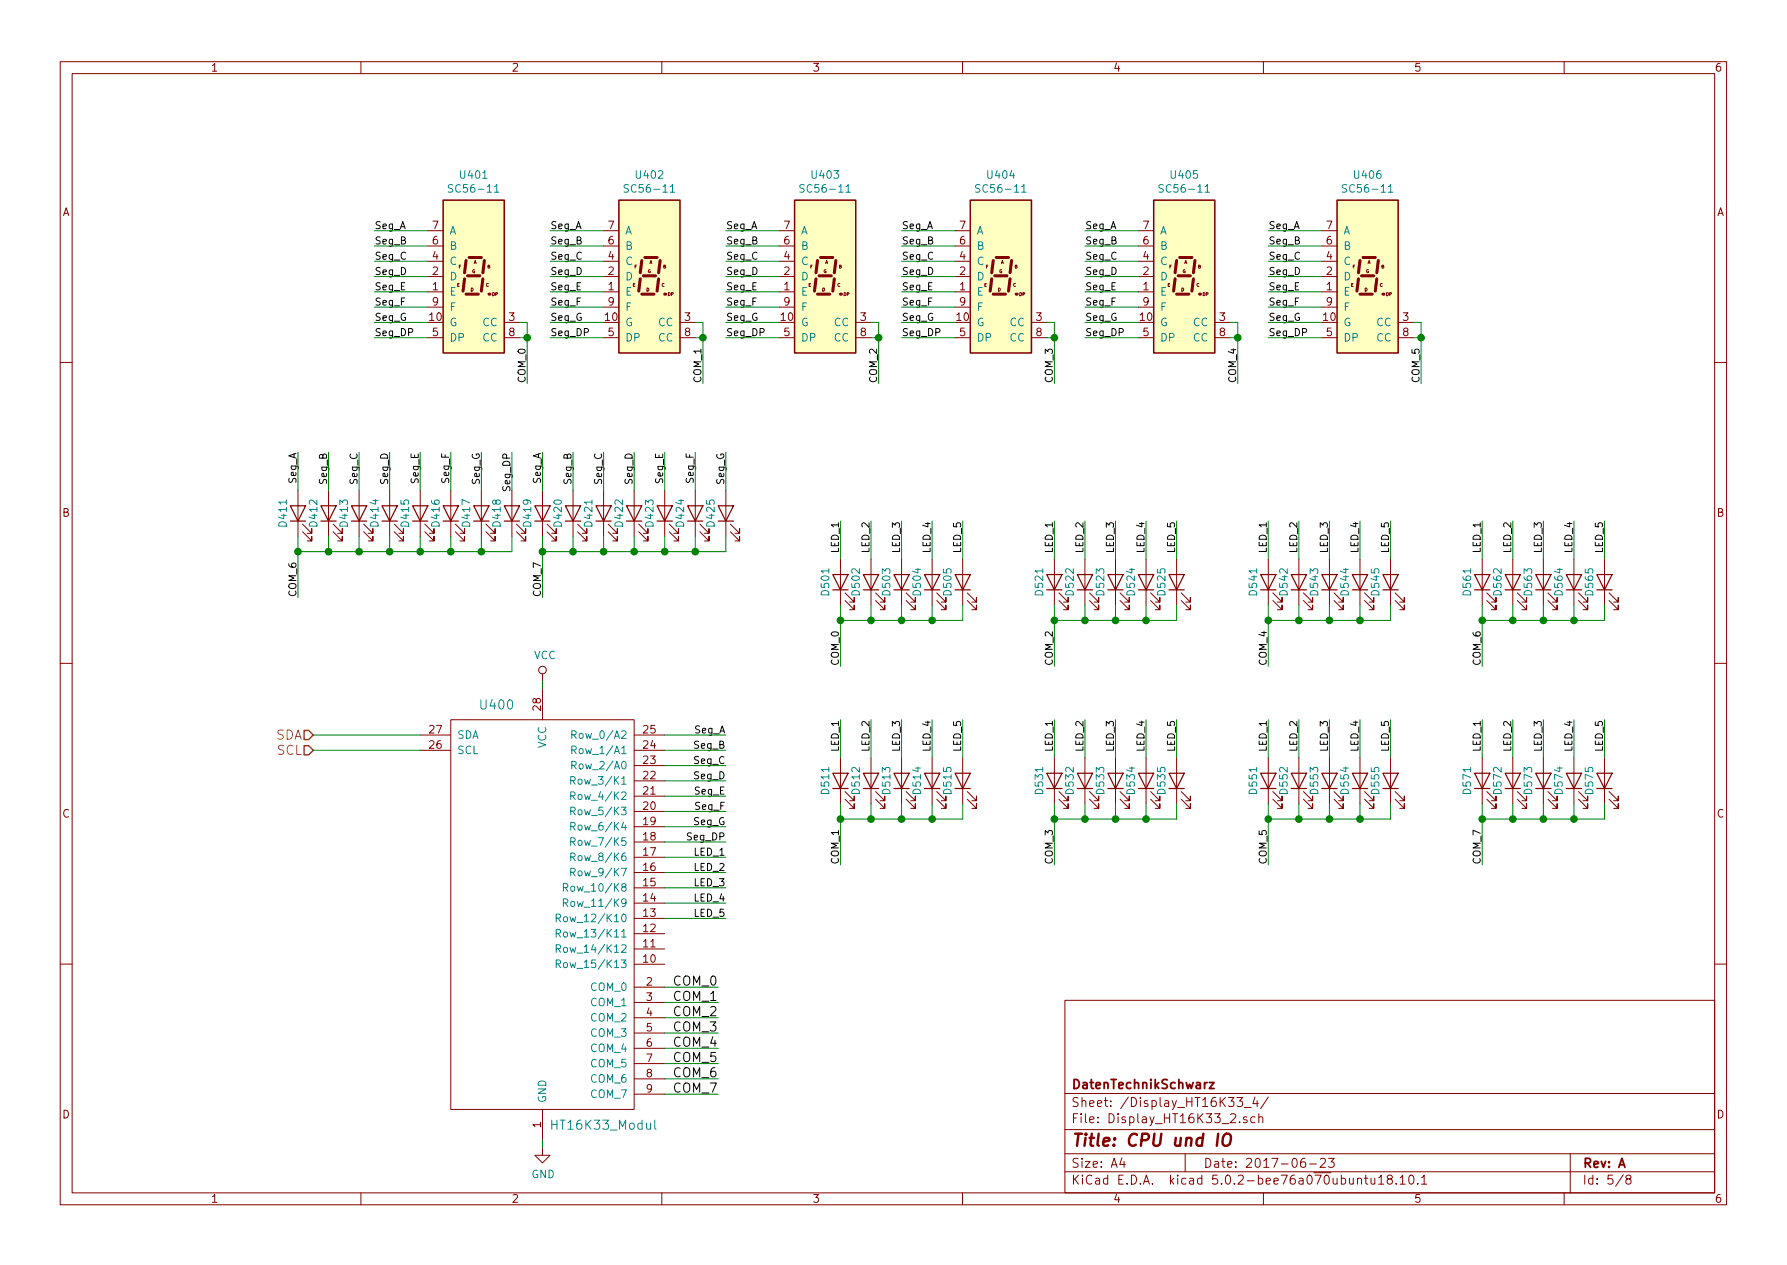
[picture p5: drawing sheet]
<svg xmlns="http://www.w3.org/2000/svg" width="297mm" height="210mm" viewBox="0 0 297 210" stroke-linecap="round" stroke-linejoin="round" font-family="sans-serif">
<g fill="none" stroke="#840000" stroke-width=".17">
<path d="M10 10.3h277v189.9h-277zM12 12.2h273v186.1h-273zM60 10.3v1.9M110 10.3v1.9M160 10.3v1.9M210 10.3v1.9M260 10.3v1.9M10 60.2h2M285 60.2h2M10 110.3h2M285 110.3h2M10 160.2h2"/>
<path d="M177 166.3h108v32h-108zM285 160.2h2M60 198.3v1.9M110 198.3v1.9M160 198.3v1.9M177 194.8h108M177 191.8h108M177 187.8h108M177 181.8h108M186.5 192.5l-.4 1h1M186.8 193v1M197 191.8v3"/>
<path d="M205.6 182.4h1l-.6 .6a.39 .39 0 0 1 .6 .3v.3l-.2 .2-.6 .1-.2-.1M206 186.5v.1M206.8 184.1h1.2M207.3 185.7a.37 .37 0 0 0-.6 .1l.1 .2 .5 .2v.1l-.2 .3-.4-.1M208.6 185.7l-.4-.1-.3 .3 .1 .6 .2 .1 .4-.1M208.6 182.3l-.3 1.1h.9M209 182.9v1M209.2 185.7h.1a.37 .37 0 0 1 .6 .1v.8M209.2 185.1v1.5M210 198.3v1.9M210.8 182.3l-1.3 2M216.9 192.5a.62 .62 0 0 0-.7 .7v.5a.48 .48 0 0 0 .8 .2 .61 .61 0 0 0-.1-.7l-.4-.1-.3 .3"/>
<path d="M217.7 193.5h1.1M219.5 192.7l.2-.2h.3l.3 .2v.3v.2l-.9 .8h.9M220.8 192.5h1l-.5 .6a.39 .39 0 0 1 .5 .3v.3l-.2 .2-.5 .1-.3-.1M226.8 195.8h.6M227 195.3v1.3l.4 .2M227.9 195.8v.9l.4 .1 .2-.1M228.5 195.8v1M229.2 195.8l.4-.5v1.5M229.2 196.8h.8M230.9 196l-.2-.2-.1-.2a.47 .47 0 0 1 .6-.3l.2 .3v.2l-.7 .2a.48 .48 0 0 0 0 .7l.2 .1 .5-.1a.48 .48 0 0 0-.2-.7M232.1 196.7v.1M232.7 195.8l.4-.5v1.5"/>
<path d="M232.7 196.8h.9M234.3 195.5l.3-.2a.91 .91 0 0 1 0 1.5l-.3-.1-.1-.4zM235.7 196.7v.1M236.3 195.8l.4-.5v1.5M236.3 196.8h.9M260 198.3v1.9M261 191.8v6.5M269.8 195.2l-1.2 2M270.6 196l-.3-.2v-.2a.47 .47 0 0 1 .5-.3l.3 .3-.1 .2-.6 .2a.48 .48 0 0 0-.1 .7l.3 .1 .4-.1a.48 .48 0 0 0-.2-.7"/>
</g>
<path d="M202.5 188.4l-.2 2M203.4 188.7a.66 .66 0 0 1 1.2 0 1.67 1.67 0 0 1-.4 1.6l-.2 .1-.6-.1a1.49 1.49 0 0 1 0-1.6z" fill="none" stroke="#840000" stroke-width=".41"/>
<path d="M201 179.9h.8l-.8 1h.8" fill="none" stroke="#840000" stroke-width=".3"/>
<path d="M102.9 33.3h10.1v25.4h-10.1z" fill="#ffffc2" stroke="#ffffc2" stroke-width=".17"/>
<path d="M102.9 33.3h10.1v25.4h-10.1z" fill="none" stroke="#840000" stroke-width=".25"/>
<path d="M106.4 46.3l-.2 2.1M106.7 48.9h2M106.7 43.3l-.3 2M106.9 45.8h2.1M107.2 42.8h2M109.5 46.3l-.3 2.1M109.7 43.3l-.2 2" fill="none" stroke="#840000" stroke-width=".51"/>
<circle cx="110.5" cy="48.9" r=".25" fill="#840000"/>
<path d="M100.3 38.3h2.6M100.3 48.5h2.6M100.3 46h2.6M100.3 43.4h2.6M100.3 56.1h2.6M100.3 40.9h2.6M100.3 51h2.6M113 53.6h2.6M113 56.1h2.6" fill="none" stroke="#840000" stroke-width=".17"/>
<path d="M104.5 30.8a.52 .52 0 0 0-.7 0v.4l.5 .2 .2 .3-.3 .2h-.5M111.4 31l.4-.3v1.2M111.4 31.9h.7" fill="none" stroke="#008484" stroke-width=".17"/>
<path d="M132.1 33.3h10.1v25.4h-10.1z" fill="#ffffc2" stroke="#ffffc2" stroke-width=".17"/>
<path d="M132.1 33.3h10.1v25.4h-10.1z" fill="none" stroke="#840000" stroke-width=".25"/>
<path d="M135.6 46.3l-.2 2.1M135.9 48.9h2M135.9 43.3l-.3 2M136.1 45.8h2.1M136.4 42.8h2M138.7 46.3l-.3 2.1M138.9 43.3l-.2 2" fill="none" stroke="#840000" stroke-width=".51"/>
<circle cx="139.7" cy="48.9" r=".25" fill="#840000"/>
<path d="M129.5 38.3h2.6M129.5 48.5h2.6M129.5 46h2.6M129.5 43.4h2.6M129.5 56.1h2.6M129.5 40.9h2.6M129.5 51h2.6M142.2 53.6h2.6M142.2 56.1h2.6" fill="none" stroke="#840000" stroke-width=".17"/>
<path d="M133.7 30.8a.52 .52 0 0 0-.7 0v.4l.6 .2 .1 .3-.3 .2h-.5M140.6 31l.4-.3v1.2M140.6 31.9h.8" fill="none" stroke="#008484" stroke-width=".17"/>
<g fill="none" stroke="#008400" stroke-width=".17">
<path d="M91.4 38.3h8.9M120.6 38.3h8.9M91.4 40.9h8.9M91.4 43.4h8.9M91.4 46h8.9M91.4 48.5h8.9M91.4 51h8.9M91.4 53.6h8.9M91.4 56.1h8.9M115.6 53.6h1.2v10.1M115.6 56.1h1.2M120.6 40.9h8.9"/>
<path d="M120.6 43.4h8.9M120.6 46h8.9M120.6 48.5h8.9M120.6 51h8.9M120.6 53.6h8.9M120.6 56.1h8.9M144.8 53.6h1.2v10.1M144.8 56.1h1.2"/>
</g>
<g fill="#008400" stroke="#008400" stroke-width=".25">
<circle cx="146.1" cy="56.1" r=".51"/>
<circle cx="116.8" cy="56.1" r=".51"/>
</g>
<path d="M161.3 33.3h10.1v25.4h-10.1z" fill="#ffffc2" stroke="#ffffc2" stroke-width=".17"/>
<path d="M161.3 33.3h10.1v25.4h-10.1z" fill="none" stroke="#840000" stroke-width=".25"/>
<path d="M164.8 46.3l-.2 2.1M165.1 48.9h2M165.1 43.3l-.3 2M165.4 45.8h2M165.6 42.8h2M167.9 46.3l-.3 2.1M168.1 43.3l-.2 2" fill="none" stroke="#840000" stroke-width=".51"/>
<circle cx="168.9" cy="48.9" r=".25" fill="#840000"/>
<g fill="none" stroke="#840000" stroke-width=".17">
<path d="M158.7 38.3h2.6M158.7 48.5h2.6M158.7 46h2.6M158.7 43.4h2.6M158.7 56.1h2.6M158.7 40.9h2.6M158.7 51h2.6M171.4 53.6h2.6M171.4 56.1h2.6M74.9 119.6h30.5v64.8h-30.5zM90.2 114.5v5.1M69.8 124.7h5.1"/>
<path d="M69.8 122.2h5.1M105.4 139.9h5.1M105.4 137.4h5.1M105.4 134.9h5.1M105.4 132.3h5.1M105.4 129.8h5.1M105.4 127.2h5.1M105.4 124.7h5.1M105.4 122.2h5.1M105.4 157.7h5.1M105.4 155.2h5.1M105.4 152.6h5.1"/>
<path d="M105.4 150.1h5.1M105.4 147.6h5.1M105.4 145h5.1M105.4 142.5h5.1M105.4 160.3h5.1M105.4 164.1h5.1M105.4 166.6h5.1M105.4 169.2h5.1M105.4 171.7h5.1M105.4 174.2h5.1M105.4 176.8h5.1M105.4 179.3h5.1"/>
<path d="M90.2 184.4v5.1M105.4 181.9h5.1"/>
</g>
<g fill="none" stroke="#008484" stroke-width=".17">
<path d="M162.9 30.8a.52 .52 0 0 0-.7 0v.4l.6 .2 .1 .3-.3 .2h-.4M169.8 31l.4-.3v1.2M169.8 31.9h.8M94.9 139.9l.6-.1 .1-.1-.1-.3-.1-.2h-.5v1.3M94.9 137.4l.6-.1 .1-.2-.1-.3-.1-.1h-.5v1.3M94.9 134.8h.6l.1-.2-.1-.3-.1-.1h-.5v1.2M94.9 132.3l.6-.1 .1-.2-.1-.3-.1-.1h-.5v1.3M94.9 129.7h.6l.1-.2-.1-.3-.1-.1h-.5v1.2M95 127.2l.7-.1 .1-.1-.1-.3-.2-.2h-.5v1.3M95 124.7l.7-.1 .1-.2-.1-.3-.2-.1h-.5v1.3M95 122.1h.7l.1-.2-.1-.3-.2-.1h-.5v1.2M95.2 139.9l.4 .6"/>
<path d="M95.2 137.4l.4 .6M95.2 134.8l.4 .6M95.2 132.3l.4 .6M95.2 129.7l.4 .6M95.4 127.2l.4 .6M95.4 124.7l.4 .6M95.4 122.1l.4 .6M92.5 157.7l.6-.1v-.5l-.2-.1h-.4v1.3M92.5 155.1h.6v-.5l-.2-.1h-.4v1.2M92.5 152.6l.6-.1v-.4l-.2-.2h-.4v1.3M92.8 157.7l.4 .6M92.8 155.1l.4 .6"/>
<path d="M92.8 152.6l.4 .6M93.6 150.1l.7-.1v-.5l-.1-.1h-.6v1.3M93.6 147.5l.7-.1v-.4l-.1-.1h-.6v1.2M94 150.1l.4 .6M94 147.5l.4 .6M94.9 145l.6-.1 .1-.2-.1-.3-.1-.1h-.5v1.3M94.9 142.4h.6l.1-.2-.1-.3-.1-.1h-.5v1.2M95.2 145l.4 .6M95.2 142.4l.4 .6M92.5 160.2h.6v-.5l-.2-.1h-.4v1.2M92.8 160.2l.4 .6M108.8 186.2v1.3l.3 .2"/>
</g>
<path d="M149.9 38.3h8.8M149.9 40.9h8.8M149.9 43.4h8.8M149.9 46h8.8M149.9 48.5h8.8M149.9 51h8.8M149.9 53.6h8.8M149.9 56.1h8.8M174 53.6h1.3v10.1M174 56.1h1.3M110.5 164.1h8.9" fill="none" stroke="#008400" stroke-width=".17"/>
<circle cx="175.3" cy="56.1" r=".51" fill="#008400" stroke="#008400" stroke-width=".25"/>
<path d="M73.7 33.3h10.1v25.4h-10.1z" fill="#ffffc2" stroke="#ffffc2" stroke-width=".17"/>
<path d="M73.7 33.3h10.1v25.4h-10.1z" fill="none" stroke="#840000" stroke-width=".25"/>
<path d="M77.2 46.3l-.2 2.1M77.5 48.9h2M77.5 43.3l-.3 2M77.7 45.8h2.1M78 42.8h2M80.3 46.3l-.3 2.1M80.5 43.3l-.2 2" fill="none" stroke="#840000" stroke-width=".51"/>
<circle cx="81.3" cy="48.9" r=".25" fill="#840000"/>
<path d="M71.1 38.3h2.6M71.1 48.5h2.6M71.1 46h2.6M71.1 43.4h2.6M71.1 56.1h2.6M71.1 40.9h2.6M71.1 51h2.6M83.8 53.6h2.6M83.8 56.1h2.6" fill="none" stroke="#840000" stroke-width=".17"/>
<path d="M75.3 30.8a.52 .52 0 0 0-.7 0v.4l.5 .2 .2 .3-.3 .2h-.5M82.2 31l.4-.3v1.2M82.2 31.9h.7" fill="none" stroke="#008484" stroke-width=".17"/>
<g fill="none" stroke="#008400" stroke-width=".17">
<path d="M62.2 38.3h8.9M62.2 40.9h8.9M62.2 43.4h8.9M62.2 46h8.9M62.2 48.5h8.9M62.2 51h8.9M62.2 53.6h8.9M62.2 56.1h8.9M86.4 53.6h1.2v2.5h-1.2M110.5 122.2h10.1M110.5 124.7h10.1M110.5 127.2h10.1"/>
<path d="M110.5 129.8h10.1M110.5 132.3h10.1M110.5 134.9h10.1M110.5 137.4h10.1M110.5 139.9h10.1M110.5 166.6h8.9M110.5 169.2h8.9M110.5 171.7h8.9"/>
</g>
<path d="M191.8 33.3h10.1v25.4h-10.1z" fill="#ffffc2" stroke="#ffffc2" stroke-width=".17"/>
<path d="M191.8 33.3h10.1v25.4h-10.1z" fill="none" stroke="#840000" stroke-width=".25"/>
<path d="M195.3 46.3l-.2 2.1M195.6 48.9h2M195.6 43.3l-.3 2M195.8 45.8h2.1M196.1 42.8h2M198.4 46.3l-.3 2.1M198.6 43.3l-.2 2" fill="none" stroke="#840000" stroke-width=".51"/>
<circle cx="199.4" cy="48.9" r=".25" fill="#840000"/>
<g fill="none" stroke="#840000" stroke-width=".17">
<path d="M189.2 38.3h2.6M189.2 48.5h2.6M189.2 46h2.6M189.2 43.4h2.6M189.2 56.1h2.6M189.2 40.9h2.6M189.2 51h2.6M201.9 53.6h2.6M201.9 56.1h2.6M49.5 81.5v7.6M50.3 88.4l1.5 1.5v-.8v.8h-.7M50.3 87.1l1.5 1.5v-.7v.7h-.7"/>
<path d="M54.6 81.5v7.6M55.4 88.4l1.5 1.5v-.8v.8h-.8M55.4 87.1l1.5 1.5v-.7v.7h-.8M59.7 81.5v7.6M60.5 88.4l1.5 1.5v-.8v.8h-.8M60.5 87.1l1.5 1.5v-.7v.7h-.8M64.8 81.5v7.6M65.5 88.4l1.6 1.5v-.8v.8h-.8M65.5 87.1l1.6 1.5v-.7v.7h-.8M69.8 81.5v7.6M70.6 88.4l1.5 1.5v-.8v.8h-.7M70.6 87.1l1.5 1.5v-.7v.7h-.7"/>
<path d="M74.9 81.5v7.6M75.7 88.4l1.5 1.5v-.8v.8h-.7M75.7 87.1l1.5 1.5v-.7v.7h-.7M80 81.5v7.6M80.8 88.4l1.5 1.5v-.8v.8h-.8M80.8 87.1l1.5 1.5v-.7v.7h-.8M85.1 81.5v7.6M85.9 88.4l1.5 1.5v-.8v.8h-.8M85.9 87.1l1.5 1.5v-.7v.7h-.8M90.2 81.5v7.6M90.9 88.4l1.6 1.5v-.8v.8h-.8M90.9 87.1l1.6 1.5v-.7v.7h-.8"/>
<path d="M95.2 81.5v7.6M96 88.4l1.5 1.5v-.8v.8h-.7M96 87.1l1.5 1.5v-.7v.7h-.7M100.3 81.5v7.6M101.1 88.4l1.5 1.5v-.8v.8h-.7M101.1 87.1l1.5 1.5v-.7v.7h-.7M105.4 81.5v7.6M106.2 88.4l1.5 1.5v-.8v.8h-.8M106.2 87.1l1.5 1.5v-.7v.7h-.8M110.5 81.5v7.6M111.3 88.4l1.5 1.5v-.8v.8h-.8M111.3 87.1l1.5 1.5v-.7v.7h-.8"/>
<path d="M115.6 81.5v7.6M116.3 88.4l1.6 1.5v-.8v.8h-.8M116.3 87.1l1.6 1.5v-.7v.7h-.8M120.6 81.5v7.6M121.4 88.4l1.5 1.5v-.8v.8h-.7M121.4 87.1l1.5 1.5v-.7v.7h-.7M90.2 112v1.3M90.2 190.7v1.3h1.2l-1.2 1.3-1.3-1.3h1.3"/>
<circle cx="90.2" cy="111.4" r=".63"/>
</g>
<path d="M193.4 30.8a.52 .52 0 0 0-.7 0v.4l.5 .2 .2 .3-.3 .2h-.5M200.3 31l.4-.3v1.2M200.3 31.9h.7" fill="none" stroke="#008484" stroke-width=".17"/>
<g fill="none" stroke="#008400" stroke-width=".17">
<path d="M180.3 38.3h8.9M87.6 56.1v7.6M180.3 40.9h8.9M180.3 43.4h8.9M180.3 46h8.9M180.3 48.5h8.9M180.3 51h8.9M180.3 53.6h8.9M180.3 56.1h8.9M204.5 53.6h1.2v10.1M204.5 56.1h1.2M49.5 75.2v6.3"/>
<path d="M54.6 75.2v6.3M59.7 75.2v6.3M64.8 75.2v6.3M69.8 75.2v6.3M74.9 75.2v6.3M80 75.2v6.3M85.1 75.2v6.3M90.2 75.2v6.3M95.2 75.2v6.3M100.3 75.2v6.3M105.4 75.2v6.3M110.5 75.2v6.3"/>
<path d="M115.6 75.2v6.3M120.6 75.2v6.3M49.5 89.1v10.2M54.6 89.1v2.6M59.7 89.1v2.6M64.8 89.1v2.6M69.8 89.1v2.6M74.9 89.1v2.6M80 89.1v2.6M85.1 89.1v2.6h-35.6M90.2 89.1v10.2M95.2 89.1v2.6"/>
<path d="M100.3 89.1v2.6M105.4 89.1v2.6M110.5 89.1v2.6M115.6 89.1v2.6M120.6 89.1v2.6h-30.4M90.2 113.3v1.2M52.1 122.2h17.7M52.1 124.7h17.7M110.5 174.2h8.9M110.5 176.8h8.9M110.5 179.3h8.9M90.2 189.5v1.2"/>
</g>
<g fill="#008400" stroke="#008400" stroke-width=".25">
<circle cx="205.7" cy="56.1" r=".51"/>
<circle cx="87.6" cy="56.1" r=".51"/>
<circle cx="49.5" cy="91.7" r=".51"/>
<circle cx="54.6" cy="91.7" r=".51"/>
<circle cx="59.7" cy="91.7" r=".51"/>
<circle cx="64.8" cy="91.7" r=".51"/>
<circle cx="69.9" cy="91.7" r=".51"/>
<circle cx="74.9" cy="91.7" r=".51"/>
<circle cx="80" cy="91.7" r=".51"/>
<circle cx="90.2" cy="91.7" r=".51"/>
<circle cx="95.3" cy="91.7" r=".51"/>
<circle cx="100.3" cy="91.7" r=".51"/>
<circle cx="105.4" cy="91.7" r=".51"/>
<circle cx="110.5" cy="91.7" r=".51"/>
<circle cx="115.6" cy="91.7" r=".51"/>
</g>
<path d="M50.5 121.4h.8l.8 .8-.8 .7h-.8zM50.5 123.9h.8l.8 .8-.8 .8h-.8z" fill="none" stroke="#848400" stroke-width=".25"/>
<g fill="none" stroke="#840000" stroke-width=".2">
<path d="M48.3 84.1h2.5l-1.3 2.5zM48.3 86.6h2.5M53.3 84.1h2.6l-1.3 2.5zM53.3 86.6h2.6M58.4 84.1h2.6l-1.3 2.5zM58.4 86.6h2.6M63.5 84.1h2.5l-1.2 2.5zM63.5 86.6h2.5M68.6 84.1h2.5l-1.3 2.5zM68.6 86.6h2.5M73.7 84.1h2.5l-1.3 2.5zM73.7 86.6h2.5"/>
<path d="M78.7 84.1h2.6l-1.3 2.5zM78.7 86.6h2.6M83.8 84.1h2.6l-1.3 2.5zM83.8 86.6h2.6M88.9 84.1h2.5l-1.2 2.5zM88.9 86.6h2.5M94 84.1h2.5l-1.3 2.5zM94 86.6h2.5M99.1 84.1h2.5l-1.3 2.5zM99.1 86.6h2.5M104.1 84.1h2.6l-1.3 2.5zM104.1 86.6h2.6"/>
<path d="M109.2 84.1h2.6l-1.3 2.5zM109.2 86.6h2.6M114.3 84.1h2.5l-1.2 2.5zM114.3 86.6h2.5M119.4 84.1h2.5l-1.3 2.5zM119.4 86.6h2.5"/>
</g>
<path d="M222.2 33.3h10.2v25.4h-10.2z" fill="#ffffc2" stroke="#ffffc2" stroke-width=".17"/>
<path d="M222.2 33.3h10.2v25.4h-10.2z" fill="none" stroke="#840000" stroke-width=".25"/>
<path d="M225.8 46.3l-.2 2.1M226.1 48.9h2M226.1 43.3l-.3 2M226.3 45.8h2M226.6 42.8h2M228.9 46.3l-.3 2.1M229.1 43.3l-.2 2" fill="none" stroke="#840000" stroke-width=".51"/>
<circle cx="229.9" cy="48.9" r=".25" fill="#840000"/>
<g fill="none" stroke="#840000" stroke-width=".17">
<path d="M219.7 38.3h2.5M219.7 48.5h2.5M219.7 46h2.5M219.7 43.4h2.5M219.7 56.1h2.5M219.7 40.9h2.5M219.7 51h2.5M232.4 53.6h2.5M232.4 56.1h2.5M139.7 93v7.6M140.5 99.8l1.5 1.5v-.7v.7h-.8M140.5 98.5l1.5 1.6v-.8v.8h-.8"/>
<path d="M144.8 93v7.6M145.5 99.8l1.6 1.5v-.7v.7h-.8M145.5 98.5l1.6 1.6v-.8v.8h-.8M149.9 93v7.6M150.6 99.8l1.5 1.5v-.7v.7h-.7M150.6 98.5l1.5 1.6v-.8v.8h-.7M154.9 93v7.6M155.7 99.8l1.5 1.5v-.7v.7h-.7M155.7 98.5l1.5 1.6v-.8v.8h-.7M160 93v7.6M160.8 99.8l1.5 1.5v-.7v.7h-.8M160.8 98.5l1.5 1.6v-.8v.8h-.8"/>
<path d="M175.3 93v7.6M176 99.8l1.5 1.5v-.7v.7h-.7M176 98.5l1.5 1.6v-.8v.8h-.7M180.3 93v7.6M181.1 99.8l1.5 1.5v-.7v.7h-.7M181.1 98.5l1.5 1.6v-.8v.8h-.7M185.4 93v7.6M186.2 99.8l1.5 1.5v-.7v.7h-.8M186.2 98.5l1.5 1.6v-.8v.8h-.8M190.5 93v7.6M191.3 99.8l1.5 1.5v-.7v.7h-.8M191.3 98.5l1.5 1.6v-.8v.8h-.8"/>
<path d="M195.6 93v7.6M196.3 99.8l1.6 1.5v-.7v.7h-.8M196.3 98.5l1.6 1.6v-.8v.8h-.8M210.8 93v7.6M211.6 99.8l1.5 1.5v-.7v.7h-.8M211.6 98.5l1.5 1.6v-.8v.8h-.8M215.9 93v7.6M216.7 99.8l1.5 1.5v-.7v.7h-.8M216.7 98.5l1.5 1.6v-.8v.8h-.8M221 93v7.6M221.7 99.8l1.6 1.5v-.7v.7h-.8M221.7 98.5l1.6 1.6v-.8v.8h-.8"/>
<path d="M226.1 93v7.6M226.8 99.8l1.5 1.5v-.7v.7h-.7M226.8 98.5l1.5 1.6v-.8v.8h-.7M231.1 93v7.6M231.9 99.8l1.5 1.5v-.7v.7h-.7M231.9 98.5l1.5 1.6v-.8v.8h-.7M246.4 93v7.6M247.1 99.8l1.6 1.5v-.7v.7h-.8M247.1 98.5l1.6 1.6v-.8v.8h-.8M251.5 93v7.6M252.2 99.8l1.5 1.5v-.7v.7h-.7M252.2 98.5l1.5 1.6v-.8v.8h-.7"/>
<path d="M256.5 93v7.6M257.3 99.8l1.5 1.5v-.7v.7h-.7M257.3 98.5l1.5 1.6v-.8v.8h-.7M261.6 93v7.6M262.4 99.8l1.5 1.5v-.7v.7h-.8M262.4 98.5l1.5 1.6v-.8v.8h-.8M266.7 93v7.6M267.5 99.8l1.5 1.5v-.7v.7h-.8M267.5 98.5l1.5 1.6v-.8v.8h-.8M139.7 126v7.6M140.5 132.8l1.5 1.6v-.8v.8h-.8M140.5 131.6l1.5 1.5v-.8v.8h-.8"/>
<path d="M144.8 126v7.6M145.5 132.8l1.6 1.6v-.8v.8h-.8M145.5 131.6l1.6 1.5v-.8v.8h-.8M149.9 126v7.6M150.6 132.8l1.5 1.6v-.8v.8h-.7M150.6 131.6l1.5 1.5v-.8v.8h-.7M154.9 126v7.6M155.7 132.8l1.5 1.6v-.8v.8h-.7M155.7 131.6l1.5 1.5v-.8v.8h-.7M160 126v7.6M160.8 132.8l1.5 1.6v-.8v.8h-.8M160.8 131.6l1.5 1.5v-.8v.8h-.8"/>
<path d="M175.3 126v7.6M176 132.8l1.5 1.6v-.8v.8h-.7M176 131.6l1.5 1.5v-.8v.8h-.7M180.3 126v7.6M181.1 132.8l1.5 1.6v-.8v.8h-.7M181.1 131.6l1.5 1.5v-.8v.8h-.7M185.4 126v7.6M186.2 132.8l1.5 1.6v-.8v.8h-.8M186.2 131.6l1.5 1.5v-.8v.8h-.8M190.5 126v7.6M191.3 132.8l1.5 1.6v-.8v.8h-.8M191.3 131.6l1.5 1.5v-.8v.8h-.8"/>
<path d="M195.6 126v7.6M196.3 132.8l1.6 1.6v-.8v.8h-.8M196.3 131.6l1.6 1.5v-.8v.8h-.8M210.8 126v7.6M211.6 132.8l1.5 1.6v-.8v.8h-.8M211.6 131.6l1.5 1.5v-.8v.8h-.8M215.9 126v7.6M216.7 132.8l1.5 1.6v-.8v.8h-.8M216.7 131.6l1.5 1.5v-.8v.8h-.8M221 126v7.6M221.7 132.8l1.6 1.6v-.8v.8h-.8M221.7 131.6l1.6 1.5v-.8v.8h-.8"/>
<path d="M226.1 126v7.6M226.8 132.8l1.5 1.6v-.8v.8h-.7M226.8 131.6l1.5 1.5v-.8v.8h-.7M231.1 126v7.6M231.9 132.8l1.5 1.6v-.8v.8h-.7M231.9 131.6l1.5 1.5v-.8v.8h-.7M246.4 126v7.6M247.1 132.8l1.6 1.6v-.8v.8h-.8M247.1 131.6l1.6 1.5v-.8v.8h-.8M251.5 126v7.6M252.2 132.8l1.5 1.6v-.8v.8h-.7M252.2 131.6l1.5 1.5v-.8v.8h-.7"/>
<path d="M256.5 126v7.6M257.3 132.8l1.5 1.6v-.8v.8h-.7M257.3 131.6l1.5 1.5v-.8v.8h-.7M261.6 126v7.6M262.4 132.8l1.5 1.6v-.8v.8h-.8M262.4 131.6l1.5 1.5v-.8v.8h-.8M266.7 126v7.6M267.5 132.8l1.5 1.6v-.8v.8h-.8M267.5 131.6l1.5 1.5v-.8v.8h-.8"/>
</g>
<path d="M223.9 30.8a.52 .52 0 0 0-.7 0v.4l.5 .2 .2 .3-.3 .2h-.5M230.8 31l.4-.3v1.2M230.8 31.9h.7" fill="none" stroke="#008484" stroke-width=".17"/>
<g fill="none" stroke="#008400" stroke-width=".17">
<path d="M210.8 38.3h8.9M210.8 40.9h8.9M210.8 43.4h8.9M210.8 46h8.9M210.8 48.5h8.9M210.8 51h8.9M210.8 53.6h8.9M210.8 56.1h8.9M234.9 53.6h1.3v10.1M234.9 56.1h1.3M139.7 86.6v6.4M144.8 86.6v6.4"/>
<path d="M149.9 86.6v6.4M154.9 86.6v6.4M160 86.6v6.4M175.3 86.6v6.4M180.3 86.6v6.4M185.4 86.6v6.4M190.5 86.6v6.4M195.6 86.6v6.4M210.8 86.6v6.4M215.9 86.6v6.4M221 86.6v6.4M226.1 86.6v6.4"/>
<path d="M231.1 86.6v6.4M246.4 86.6v6.4M251.5 86.6v6.4M256.5 86.6v6.4M261.6 86.6v6.4M266.7 86.6v6.4M139.7 100.6v10.1M139.7 119.6v6.4M144.8 100.6v2.5M144.8 119.6v6.4M149.9 100.6v2.5M149.9 119.6v6.4"/>
<path d="M154.9 100.6v2.5M154.9 119.6v6.4M160 100.6v2.5h-20.3M160 119.6v6.4M175.3 100.6v10.1M175.3 119.6v6.4M180.3 100.6v2.5M180.3 119.6v6.4M185.4 100.6v2.5M185.4 119.6v6.4M190.5 100.6v2.5M190.5 119.6v6.4"/>
<path d="M195.6 100.6v2.5h-20.3M195.6 119.6v6.4M210.8 100.6v10.1M210.8 119.6v6.4M215.9 100.6v2.5M215.9 119.6v6.4M221 100.6v2.5M221 119.6v6.4M226.1 100.6v2.5M226.1 119.6v6.4M231.1 100.6v2.5h-20.3M231.1 119.6v6.4"/>
<path d="M246.4 100.6v10.1M246.4 119.6v6.4M251.5 100.6v2.5M251.5 119.6v6.4M256.5 100.6v2.5M256.5 119.6v6.4M261.6 100.6v2.5M261.6 119.6v6.4M266.7 100.6v2.5h-20.3M266.7 119.6v6.4M139.7 133.6v10.2M144.8 133.6v2.5"/>
<path d="M149.9 133.6v2.5M154.9 133.6v2.5M160 133.6v2.5h-20.3M175.3 133.6v10.2M180.3 133.6v2.5M185.4 133.6v2.5M190.5 133.6v2.5M195.6 133.6v2.5h-20.3M210.8 133.6v10.2M215.9 133.6v2.5M221 133.6v2.5M226.1 133.6v2.5"/>
<path d="M231.1 133.6v2.5h-20.3M246.4 133.6v10.2M251.5 133.6v2.5M256.5 133.6v2.5M261.6 133.6v2.5M266.7 133.6v2.5h-20.3M110.5 142.5h10.1M110.5 145h10.1M110.5 147.6h10.1M110.5 150.1h10.1M110.5 152.6h10.1M110.5 181.9h8.9"/>
</g>
<g fill="#008400" stroke="#008400" stroke-width=".25">
<circle cx="236.2" cy="56.1" r=".51"/>
<circle cx="139.7" cy="103.1" r=".51"/>
<circle cx="144.8" cy="103.1" r=".51"/>
<circle cx="149.9" cy="103.1" r=".51"/>
<circle cx="154.9" cy="103.1" r=".51"/>
<circle cx="175.3" cy="103.1" r=".51"/>
<circle cx="180.3" cy="103.1" r=".51"/>
<circle cx="185.4" cy="103.1" r=".51"/>
<circle cx="190.5" cy="103.1" r=".51"/>
<circle cx="210.8" cy="103.1" r=".51"/>
<circle cx="215.9" cy="103.1" r=".51"/>
<circle cx="221" cy="103.1" r=".51"/>
<circle cx="226.1" cy="103.1" r=".51"/>
<circle cx="139.7" cy="136.1" r=".51"/>
<circle cx="144.8" cy="136.1" r=".51"/>
<circle cx="149.9" cy="136.1" r=".51"/>
<circle cx="154.9" cy="136.1" r=".51"/>
<circle cx="175.3" cy="136.1" r=".51"/>
<circle cx="180.3" cy="136.1" r=".51"/>
<circle cx="185.4" cy="136.1" r=".51"/>
<circle cx="190.5" cy="136.1" r=".51"/>
<circle cx="210.8" cy="136.1" r=".51"/>
<circle cx="215.9" cy="136.1" r=".51"/>
<circle cx="221" cy="136.1" r=".51"/>
<circle cx="226.1" cy="136.1" r=".51"/>
<circle cx="246.4" cy="103.1" r=".51"/>
<circle cx="251.5" cy="103.1" r=".51"/>
<circle cx="256.5" cy="103.1" r=".51"/>
<circle cx="261.6" cy="103.1" r=".51"/>
<circle cx="246.4" cy="136.1" r=".51"/>
<circle cx="251.5" cy="136.1" r=".51"/>
<circle cx="256.5" cy="136.1" r=".51"/>
<circle cx="261.6" cy="136.1" r=".51"/>
</g>
<g fill="none" stroke="#840000" stroke-width=".2">
<path d="M138.4 95.5h2.6l-1.3 2.5zM138.4 98h2.6M143.5 95.5h2.5l-1.2 2.5zM143.5 98h2.5M148.6 95.5h2.5l-1.2 2.5zM148.6 98h2.5M153.7 95.5h2.5l-1.3 2.5zM153.7 98h2.5M158.7 95.5h2.6l-1.3 2.5zM158.7 98h2.6M174 95.5h2.5l-1.2 2.5zM174 98h2.5"/>
<path d="M179.1 95.5h2.5l-1.3 2.5zM179.1 98h2.5M184.1 95.5h2.6l-1.3 2.5zM184.1 98h2.6M189.2 95.5h2.6l-1.3 2.5zM189.2 98h2.6M194.3 95.5h2.5l-1.2 2.5zM194.3 98h2.5M209.5 95.5h2.6l-1.3 2.5zM209.5 98h2.6M214.6 95.5h2.6l-1.3 2.5zM214.6 98h2.6"/>
<path d="M219.7 95.5h2.5l-1.2 2.5zM219.7 98h2.5M224.8 95.5h2.5l-1.2 2.5zM224.8 98h2.5M229.9 95.5h2.5l-1.3 2.5zM229.9 98h2.5M245.1 95.5h2.5l-1.2 2.5zM245.1 98h2.5M250.2 95.5h2.5l-1.2 2.5zM250.2 98h2.5M255.3 95.5h2.5l-1.3 2.5zM255.3 98h2.5"/>
<path d="M260.3 95.5h2.6l-1.3 2.5zM260.3 98h2.6M265.4 95.5h2.6l-1.3 2.5zM265.4 98h2.6M138.4 128.5h2.6l-1.3 2.6zM138.4 131.1h2.6M143.5 128.5h2.5l-1.2 2.6zM143.5 131.1h2.5M148.6 128.5h2.5l-1.2 2.6zM148.6 131.1h2.5M153.7 128.5h2.5l-1.3 2.6zM153.7 131.1h2.5"/>
<path d="M158.7 128.5h2.6l-1.3 2.6zM158.7 131.1h2.6M174 128.5h2.5l-1.2 2.6zM174 131.1h2.5M179.1 128.5h2.5l-1.3 2.6zM179.1 131.1h2.5M184.1 128.5h2.6l-1.3 2.6zM184.1 131.1h2.6M189.2 128.5h2.6l-1.3 2.6zM189.2 131.1h2.6M194.3 128.5h2.5l-1.2 2.6zM194.3 131.1h2.5"/>
<path d="M209.5 128.5h2.6l-1.3 2.6zM209.5 131.1h2.6M214.6 128.5h2.6l-1.3 2.6zM214.6 131.1h2.6M219.7 128.5h2.5l-1.2 2.6zM219.7 131.1h2.5M224.8 128.5h2.5l-1.2 2.6zM224.8 131.1h2.5M229.9 128.5h2.5l-1.3 2.6zM229.9 131.1h2.5M245.1 128.5h2.5l-1.2 2.6zM245.1 131.1h2.5"/>
<path d="M250.2 128.5h2.5l-1.2 2.6zM250.2 131.1h2.5M255.3 128.5h2.5l-1.3 2.6zM255.3 131.1h2.5M260.3 128.5h2.6l-1.3 2.6zM260.3 131.1h2.6M265.4 128.5h2.6l-1.3 2.6zM265.4 131.1h2.6"/>
</g>
<text font-size="2.8" fill="#840000" x="178" y="190.5">Title: CPU und IO</text>
<g font-size="2.1" fill="#008484">
<text x="80" y="117.9">U400</text>
<text x="92.1" y="187.8">HT16K33_Modul</text>
</g>
<g font-size="2.1" fill="#848400">
<text x="45.8" y="122.9">SDA</text>
<text x="46.1" y="125.5">SCL</text>
</g>
<g font-size="2.1">
<text x="112.1" y="163.8">COM_0</text>
<text x="112.1" y="166.4">COM_1</text>
<text x="112.1" y="168.9">COM_2</text>
<text x="112.1" y="171.4">COM_3</text>
<text x="112.1" y="174">COM_4</text>
<text x="112.1" y="176.5">COM_5</text>
<text x="112.1" y="179.1">COM_6</text>
<text x="112.1" y="181.6">COM_7</text>
</g>
<g font-size="2.1" fill="#840000">
<text x="178" y="184">Sheet: /Display_HT16K33_4/</text>
<text x="178" y="181">DatenTechnikSchwarz</text>
<text x="178" y="186.7">File: Display_HT16K33_2.sch</text>
<text x="178" y="196.9">KiCad E.D.A. kicad 5.0.2-bee76a070ubuntu18.10.1</text>
<text x="178" y="194.1">Size: A4</text>
<text x="200" y="194.1">Date: 2017-06-23</text>
<text x="263" y="194.1">Rev: A</text>
<text x="263" y="196.9">Id: 5/8</text>
</g>
<g font-size="1.8" fill="#840000">
<text x="35" y="11.9">1</text>
<text x="85" y="11.9">2</text>
<text x="135" y="11.9">3</text>
<text x="185" y="11.9">4</text>
<text x="235" y="11.9">5</text>
<text x="285" y="11.9">6</text>
<text x="10.4" y="35.9">A</text>
<text x="285.4" y="35.9">A</text>
<text x="71.9" y="40.6">6</text>
<text x="71.9" y="38.1">7</text>
<text x="101.1" y="40.6">6</text>
<text x="101.1" y="38.1">7</text>
<text x="130.3" y="40.6">6</text>
<text x="130.3" y="38.1">7</text>
<text x="159.5" y="40.6">6</text>
<text x="159.5" y="38.1">7</text>
<text x="190" y="40.6">6</text>
<text x="190" y="38.1">7</text>
<text x="220.5" y="40.6">6</text>
<text x="220.5" y="38.1">7</text>
<text x="71.9" y="45.7">2</text>
<text x="71.9" y="43.2">4</text>
<text x="101.1" y="45.7">2</text>
<text x="101.1" y="43.2">4</text>
<text x="130.3" y="45.7">2</text>
<text x="130.3" y="43.2">4</text>
<text x="159.5" y="45.7">2</text>
<text x="159.5" y="43.2">4</text>
<text x="190" y="45.7">2</text>
<text x="190" y="43.2">4</text>
<text x="220.5" y="45.7">2</text>
<text x="220.5" y="43.2">4</text>
<text x="71.4" y="53.3">10</text>
<text x="71.9" y="48.3">1</text>
<text x="71.9" y="50.8">9</text>
<text x="84.6" y="53.3">3</text>
<text x="100.6" y="53.3">10</text>
<text x="101.1" y="48.3">1</text>
<text x="101.1" y="50.8">9</text>
<text x="113.8" y="53.3">3</text>
<text x="129.8" y="53.3">10</text>
<text x="130.3" y="48.3">1</text>
<text x="130.3" y="50.8">9</text>
<text x="143" y="53.3">3</text>
<text x="159.1" y="53.3">10</text>
<text x="159.5" y="48.3">1</text>
<text x="159.5" y="50.8">9</text>
<text x="172.2" y="53.3">3</text>
<text x="189.5" y="53.3">10</text>
<text x="190" y="48.3">1</text>
<text x="190" y="50.8">9</text>
<text x="202.7" y="53.3">3</text>
<text x="220" y="53.3">10</text>
<text x="220.5" y="48.3">1</text>
<text x="220.5" y="50.8">9</text>
<text x="233.2" y="53.3">3</text>
<text x="71.9" y="55.9">5</text>
<text x="84.6" y="55.9">8</text>
<text x="101.1" y="55.9">5</text>
<text x="113.8" y="55.9">8</text>
<text x="130.3" y="55.9">5</text>
<text x="143" y="55.9">8</text>
<text x="159.5" y="55.9">5</text>
<text x="172.2" y="55.9">8</text>
<text x="190" y="55.9">5</text>
<text x="202.7" y="55.9">8</text>
<text x="220.5" y="55.9">5</text>
<text x="233.2" y="55.9">8</text>
<text x="10.4" y="85.9">B</text>
<text x="285.4" y="85.9">B</text>
<text x="89.9" y="118.1" transform="rotate(-90 89.9 118.1)">28</text>
<text x="71.4" y="124.5">26</text>
<text x="71.4" y="121.9">27</text>
<text x="107" y="124.5">24</text>
<text x="107" y="121.9">25</text>
<text x="107" y="129.5">22</text>
<text x="107" y="127">23</text>
<text x="10.4" y="135.9">C</text>
<text x="107" y="137.2">19</text>
<text x="107" y="134.6">20</text>
<text x="107" y="132.1">21</text>
<text x="285.4" y="135.9">C</text>
<text x="107" y="142.2">17</text>
<text x="107" y="139.7">18</text>
<text x="107" y="149.9">14</text>
<text x="107" y="147.3">15</text>
<text x="107" y="144.8">16</text>
<text x="107" y="154.9">12</text>
<text x="107" y="152.4">13</text>
<text x="107" y="160">10</text>
<text x="107" y="157.5">11</text>
<text x="107.5" y="163.8">2</text>
<text x="107.5" y="166.4">3</text>
<text x="107.5" y="168.9">4</text>
<text x="107.5" y="171.4">5</text>
<text x="107.5" y="174">6</text>
<text x="107.5" y="176.5">7</text>
<text x="107.5" y="179.1">8</text>
<text x="10.4" y="185.9">D</text>
<text x="107.5" y="181.6">9</text>
<text x="285.4" y="185.9">D</text>
<text x="89.9" y="187.4" transform="rotate(-90 89.9 187.4)">1</text>
<text x="35" y="199.9">1</text>
<text x="85" y="199.9">2</text>
<text x="135" y="199.9">3</text>
<text x="185" y="199.9">4</text>
<text x="235" y="199.9">5</text>
<text x="285" y="199.9">6</text>
</g>
<g font-size="1.8" fill="#008484">
<text x="76.6" y="29.7">U401</text>
<text x="105.8" y="29.7">U402</text>
<text x="135.1" y="29.7">U403</text>
<text x="164.3" y="29.7">U404</text>
<text x="194.7" y="29.7">U405</text>
<text x="225.2" y="29.7">U406</text>
<text x="75.3" y="32">SC56-11</text>
<text x="104.5" y="32">SC56-11</text>
<text x="133.7" y="32">SC56-11</text>
<text x="162.9" y="32">SC56-11</text>
<text x="193.4" y="32">SC56-11</text>
<text x="223.9" y="32">SC56-11</text>
<text x="74.7" y="41.5">B</text>
<text x="74.7" y="39">A</text>
<text x="103.9" y="41.5">B</text>
<text x="103.9" y="39">A</text>
<text x="133.1" y="41.5">B</text>
<text x="133.1" y="39">A</text>
<text x="162.3" y="41.5">B</text>
<text x="162.3" y="39">A</text>
<text x="192.8" y="41.5">B</text>
<text x="192.8" y="39">A</text>
<text x="223.3" y="41.5">B</text>
<text x="223.3" y="39">A</text>
<text x="74.7" y="46.6">D</text>
<text x="74.7" y="44.1">C</text>
<text x="103.9" y="46.6">D</text>
<text x="103.9" y="44.1">C</text>
<text x="133.1" y="46.6">D</text>
<text x="133.1" y="44.1">C</text>
<text x="162.3" y="46.6">D</text>
<text x="162.3" y="44.1">C</text>
<text x="192.8" y="46.6">D</text>
<text x="192.8" y="44.1">C</text>
<text x="223.3" y="46.6">D</text>
<text x="223.3" y="44.1">C</text>
<text x="74.7" y="49.1">E</text>
<text x="74.7" y="51.7">F</text>
<text x="103.9" y="49.1">E</text>
<text x="103.9" y="51.7">F</text>
<text x="133.1" y="49.1">E</text>
<text x="133.1" y="51.7">F</text>
<text x="162.3" y="49.1">E</text>
<text x="162.3" y="51.7">F</text>
<text x="192.8" y="49.1">E</text>
<text x="192.8" y="51.7">F</text>
<text x="223.3" y="49.1">E</text>
<text x="223.3" y="51.7">F</text>
<text x="74.7" y="54.2">G</text>
<text x="74.7" y="56.8">DP</text>
<text x="80.2" y="54.2">CC</text>
<text x="80.2" y="56.8">CC</text>
<text x="103.9" y="54.2">G</text>
<text x="103.9" y="56.8">DP</text>
<text x="109.4" y="54.2">CC</text>
<text x="109.4" y="56.8">CC</text>
<text x="133.1" y="54.2">G</text>
<text x="133.1" y="56.8">DP</text>
<text x="138.7" y="54.2">CC</text>
<text x="138.7" y="56.8">CC</text>
<text x="162.3" y="54.2">G</text>
<text x="162.3" y="56.8">DP</text>
<text x="167.9" y="54.2">CC</text>
<text x="167.9" y="56.8">CC</text>
<text x="192.8" y="54.2">G</text>
<text x="192.8" y="56.8">DP</text>
<text x="198.3" y="54.2">CC</text>
<text x="198.3" y="56.8">CC</text>
<text x="223.3" y="54.2">G</text>
<text x="223.3" y="56.8">DP</text>
<text x="228.8" y="54.2">CC</text>
<text x="228.8" y="56.8">CC</text>
<text x="47.7" y="87.4" transform="rotate(-90 47.7 87.4)">D411</text>
<text x="52.8" y="87.4" transform="rotate(-90 52.8 87.4)">D412</text>
<text x="57.8" y="87.4" transform="rotate(-90 57.8 87.4)">D413</text>
<text x="62.9" y="87.4" transform="rotate(-90 62.9 87.4)">D414</text>
<text x="68" y="87.4" transform="rotate(-90 68 87.4)">D415</text>
<text x="73.1" y="87.4" transform="rotate(-90 73.1 87.4)">D416</text>
<text x="78.2" y="87.4" transform="rotate(-90 78.2 87.4)">D417</text>
<text x="83.2" y="87.4" transform="rotate(-90 83.2 87.4)">D418</text>
<text x="88.3" y="87.4" transform="rotate(-90 88.3 87.4)">D419</text>
<text x="93.4" y="87.4" transform="rotate(-90 93.4 87.4)">D420</text>
<text x="98.5" y="87.4" transform="rotate(-90 98.5 87.4)">D421</text>
<text x="103.6" y="87.4" transform="rotate(-90 103.6 87.4)">D422</text>
<text x="108.6" y="87.4" transform="rotate(-90 108.6 87.4)">D423</text>
<text x="113.7" y="87.4" transform="rotate(-90 113.7 87.4)">D424</text>
<text x="118.8" y="87.4" transform="rotate(-90 118.8 87.4)">D425</text>
<text x="137.8" y="98.9" transform="rotate(-90 137.8 98.9)">D501</text>
<text x="142.9" y="98.9" transform="rotate(-90 142.9 98.9)">D502</text>
<text x="148" y="98.9" transform="rotate(-90 148 98.9)">D503</text>
<text x="153.1" y="98.9" transform="rotate(-90 153.1 98.9)">D504</text>
<text x="158.2" y="98.9" transform="rotate(-90 158.2 98.9)">D505</text>
<text x="173.4" y="98.9" transform="rotate(-90 173.4 98.9)">D521</text>
<text x="178.5" y="98.9" transform="rotate(-90 178.5 98.9)">D522</text>
<text x="183.6" y="98.9" transform="rotate(-90 183.6 98.9)">D523</text>
<text x="188.6" y="98.9" transform="rotate(-90 188.6 98.9)">D524</text>
<text x="193.7" y="98.9" transform="rotate(-90 193.7 98.9)">D525</text>
<text x="209" y="98.9" transform="rotate(-90 209 98.9)">D541</text>
<text x="214" y="98.9" transform="rotate(-90 214 98.9)">D542</text>
<text x="219.1" y="98.9" transform="rotate(-90 219.1 98.9)">D543</text>
<text x="224.2" y="98.9" transform="rotate(-90 224.2 98.9)">D544</text>
<text x="229.3" y="98.9" transform="rotate(-90 229.3 98.9)">D545</text>
<text x="244.5" y="98.9" transform="rotate(-90 244.5 98.9)">D561</text>
<text x="249.6" y="98.9" transform="rotate(-90 249.6 98.9)">D562</text>
<text x="254.7" y="98.9" transform="rotate(-90 254.7 98.9)">D563</text>
<text x="259.8" y="98.9" transform="rotate(-90 259.8 98.9)">D564</text>
<text x="264.8" y="98.9" transform="rotate(-90 264.8 98.9)">D565</text>
<text x="88.7" y="109.6">VCC</text>
<text x="75.9" y="125.3">SCL</text>
<text x="75.9" y="122.8">SDA</text>
<text x="90.8" y="124.4" transform="rotate(-90 90.8 124.4)">VCC</text>
<text x="95.9" y="125.3">Row_1/A1</text>
<text x="95.9" y="122.8">Row_0/A2</text>
<text x="95.9" y="130.4">Row_3/K1</text>
<text x="95.9" y="127.9">Row_2/A0</text>
<text x="137.8" y="131.9" transform="rotate(-90 137.8 131.9)">D511</text>
<text x="142.9" y="131.9" transform="rotate(-90 142.9 131.9)">D512</text>
<text x="148" y="131.9" transform="rotate(-90 148 131.9)">D513</text>
<text x="153.1" y="131.9" transform="rotate(-90 153.1 131.9)">D514</text>
<text x="158.2" y="131.9" transform="rotate(-90 158.2 131.9)">D515</text>
<text x="173.4" y="131.9" transform="rotate(-90 173.4 131.9)">D531</text>
<text x="178.5" y="131.9" transform="rotate(-90 178.5 131.9)">D532</text>
<text x="183.6" y="131.9" transform="rotate(-90 183.6 131.9)">D533</text>
<text x="188.6" y="131.9" transform="rotate(-90 188.6 131.9)">D534</text>
<text x="193.7" y="131.9" transform="rotate(-90 193.7 131.9)">D535</text>
<text x="209" y="131.9" transform="rotate(-90 209 131.9)">D551</text>
<text x="214" y="131.9" transform="rotate(-90 214 131.9)">D552</text>
<text x="219.1" y="131.9" transform="rotate(-90 219.1 131.9)">D553</text>
<text x="224.2" y="131.9" transform="rotate(-90 224.2 131.9)">D554</text>
<text x="229.3" y="131.9" transform="rotate(-90 229.3 131.9)">D555</text>
<text x="244.5" y="131.9" transform="rotate(-90 244.5 131.9)">D571</text>
<text x="249.6" y="131.9" transform="rotate(-90 249.6 131.9)">D572</text>
<text x="254.7" y="131.9" transform="rotate(-90 254.7 131.9)">D573</text>
<text x="259.8" y="131.9" transform="rotate(-90 259.8 131.9)">D574</text>
<text x="264.8" y="131.9" transform="rotate(-90 264.8 131.9)">D575</text>
<text x="95.9" y="135.5">Row_5/K3</text>
<text x="95.9" y="133">Row_4/K2</text>
<text x="95.9" y="143.1">Row_8/K6</text>
<text x="95.9" y="140.6">Row_7/K5</text>
<text x="95.9" y="138">Row_6/K4</text>
<text x="94.9" y="148.2">Row_10/K8</text>
<text x="95.9" y="145.7">Row_9/K7</text>
<text x="94" y="155.8">Row_13/K11</text>
<text x="94" y="153.3">Row_12/K10</text>
<text x="94.9" y="150.7">Row_11/K9</text>
<text x="94" y="160.9">Row_15/K13</text>
<text x="94" y="158.4">Row_14/K12</text>
<text x="98.3" y="164.7">COM_0</text>
<text x="98.3" y="167.3">COM_1</text>
<text x="98.3" y="169.8">COM_2</text>
<text x="98.3" y="172.3">COM_3</text>
<text x="98.3" y="174.9">COM_4</text>
<text x="98.3" y="177.4">COM_5</text>
<text x="98.3" y="180">COM_6</text>
<text x="90.8" y="183.4" transform="rotate(-90 90.8 183.4)">GND</text>
<text x="98.3" y="182.5">COM_7</text>
<text x="88.3" y="195.8">GND</text>
</g>
<g font-size="1.7">
<text x="62.2" y="38.1">Seg_A</text>
<text x="62.2" y="40.6">Seg_B</text>
<text x="91.4" y="38.1">Seg_A</text>
<text x="91.4" y="40.6">Seg_B</text>
<text x="120.6" y="38.1">Seg_A</text>
<text x="120.6" y="40.6">Seg_B</text>
<text x="149.9" y="38.1">Seg_A</text>
<text x="149.9" y="40.6">Seg_B</text>
<text x="180.3" y="38.1">Seg_A</text>
<text x="180.3" y="40.6">Seg_B</text>
<text x="210.8" y="38.1">Seg_A</text>
<text x="210.8" y="40.6">Seg_B</text>
<text x="62.2" y="43.2">Seg_C</text>
<text x="62.2" y="45.7">Seg_D</text>
<text x="91.4" y="43.2">Seg_C</text>
<text x="91.4" y="45.7">Seg_D</text>
<text x="120.6" y="43.2">Seg_C</text>
<text x="120.6" y="45.7">Seg_D</text>
<text x="149.9" y="43.2">Seg_C</text>
<text x="149.9" y="45.7">Seg_D</text>
<text x="180.3" y="43.2">Seg_C</text>
<text x="180.3" y="45.7">Seg_D</text>
<text x="210.8" y="43.2">Seg_C</text>
<text x="210.8" y="45.7">Seg_D</text>
<text x="62.2" y="53.3">Seg_G</text>
<text x="62.2" y="48.3">Seg_E</text>
<text x="62.2" y="50.8">Seg_F</text>
<text x="91.4" y="53.3">Seg_G</text>
<text x="91.4" y="48.3">Seg_E</text>
<text x="91.4" y="50.8">Seg_F</text>
<text x="120.6" y="53.3">Seg_G</text>
<text x="120.6" y="48.3">Seg_E</text>
<text x="120.6" y="50.8">Seg_F</text>
<text x="149.9" y="53.3">Seg_G</text>
<text x="149.9" y="48.3">Seg_E</text>
<text x="149.9" y="50.8">Seg_F</text>
<text x="180.3" y="53.3">Seg_G</text>
<text x="180.3" y="48.3">Seg_E</text>
<text x="180.3" y="50.8">Seg_F</text>
<text x="210.8" y="53.3">Seg_G</text>
<text x="210.8" y="48.3">Seg_E</text>
<text x="210.8" y="50.8">Seg_F</text>
<text x="62.2" y="55.9">Seg_DP</text>
<text x="91.4" y="55.9">Seg_DP</text>
<text x="120.6" y="55.9">Seg_DP</text>
<text x="149.9" y="55.9">Seg_DP</text>
<text x="180.3" y="55.9">Seg_DP</text>
<text x="210.8" y="55.9">Seg_DP</text>
<text x="87.4" y="63.7" transform="rotate(-90 87.4 63.7)">COM_0</text>
<text x="116.6" y="63.7" transform="rotate(-90 116.6 63.7)">COM_1</text>
<text x="145.8" y="63.7" transform="rotate(-90 145.8 63.7)">COM_2</text>
<text x="175" y="63.7" transform="rotate(-90 175 63.7)">COM_3</text>
<text x="205.5" y="63.7" transform="rotate(-90 205.5 63.7)">COM_4</text>
<text x="236" y="63.7" transform="rotate(-90 236 63.7)">COM_5</text>
<text x="49.3" y="80.4" transform="rotate(-90 49.3 80.4)">Seg_A</text>
<text x="54.4" y="80.4" transform="rotate(-90 54.4 80.4)">Seg_B</text>
<text x="59.4" y="80.4" transform="rotate(-90 59.4 80.4)">Seg_C</text>
<text x="64.5" y="80.4" transform="rotate(-90 64.5 80.4)">Seg_D</text>
<text x="69.6" y="80.3" transform="rotate(-90 69.6 80.3)">Seg_E</text>
<text x="74.7" y="80.2" transform="rotate(-90 74.7 80.2)">Seg_F</text>
<text x="79.8" y="80.4" transform="rotate(-90 79.8 80.4)">Seg_G</text>
<text x="84.8" y="81.5" transform="rotate(-90 84.8 81.5)">Seg_DP</text>
<text x="89.9" y="80.4" transform="rotate(-90 89.9 80.4)">Seg_A</text>
<text x="95" y="80.4" transform="rotate(-90 95 80.4)">Seg_B</text>
<text x="100.1" y="80.4" transform="rotate(-90 100.1 80.4)">Seg_C</text>
<text x="105.2" y="80.4" transform="rotate(-90 105.2 80.4)">Seg_D</text>
<text x="110.2" y="80.3" transform="rotate(-90 110.2 80.3)">Seg_E</text>
<text x="115.3" y="80.2" transform="rotate(-90 115.3 80.2)">Seg_F</text>
<text x="120.4" y="80.4" transform="rotate(-90 120.4 80.4)">Seg_G</text>
<text x="139.4" y="91.8" transform="rotate(-90 139.4 91.8)">LED_1</text>
<text x="144.5" y="91.8" transform="rotate(-90 144.5 91.8)">LED_2</text>
<text x="149.6" y="91.8" transform="rotate(-90 149.6 91.8)">LED_3</text>
<text x="154.7" y="91.8" transform="rotate(-90 154.7 91.8)">LED_4</text>
<text x="159.8" y="91.8" transform="rotate(-90 159.8 91.8)">LED_5</text>
<text x="175" y="91.8" transform="rotate(-90 175 91.8)">LED_1</text>
<text x="180.1" y="91.8" transform="rotate(-90 180.1 91.8)">LED_2</text>
<text x="185.2" y="91.8" transform="rotate(-90 185.2 91.8)">LED_3</text>
<text x="190.2" y="91.8" transform="rotate(-90 190.2 91.8)">LED_4</text>
<text x="195.3" y="91.8" transform="rotate(-90 195.3 91.8)">LED_5</text>
<text x="210.6" y="91.8" transform="rotate(-90 210.6 91.8)">LED_1</text>
<text x="215.6" y="91.8" transform="rotate(-90 215.6 91.8)">LED_2</text>
<text x="220.7" y="91.8" transform="rotate(-90 220.7 91.8)">LED_3</text>
<text x="225.8" y="91.8" transform="rotate(-90 225.8 91.8)">LED_4</text>
<text x="230.9" y="91.8" transform="rotate(-90 230.9 91.8)">LED_5</text>
<text x="246.1" y="91.8" transform="rotate(-90 246.1 91.8)">LED_1</text>
<text x="251.2" y="91.8" transform="rotate(-90 251.2 91.8)">LED_2</text>
<text x="256.3" y="91.8" transform="rotate(-90 256.3 91.8)">LED_3</text>
<text x="261.4" y="91.8" transform="rotate(-90 261.4 91.8)">LED_4</text>
<text x="266.4" y="91.8" transform="rotate(-90 266.4 91.8)">LED_5</text>
<text x="49.3" y="99.3" transform="rotate(-90 49.3 99.3)">COM_6</text>
<text x="89.9" y="99.3" transform="rotate(-90 89.9 99.3)">COM_7</text>
<text x="139.4" y="110.7" transform="rotate(-90 139.4 110.7)">COM_0</text>
<text x="175" y="110.7" transform="rotate(-90 175 110.7)">COM_2</text>
<text x="210.6" y="110.7" transform="rotate(-90 210.6 110.7)">COM_4</text>
<text x="246.1" y="110.7" transform="rotate(-90 246.1 110.7)">COM_6</text>
<text x="115.5" y="121.9">Seg_A</text>
<text x="115.5" y="124.5">Seg_B</text>
<text x="139.4" y="124.8" transform="rotate(-90 139.4 124.8)">LED_1</text>
<text x="144.5" y="124.8" transform="rotate(-90 144.5 124.8)">LED_2</text>
<text x="149.6" y="124.8" transform="rotate(-90 149.6 124.8)">LED_3</text>
<text x="154.7" y="124.8" transform="rotate(-90 154.7 124.8)">LED_4</text>
<text x="159.8" y="124.8" transform="rotate(-90 159.8 124.8)">LED_5</text>
<text x="175" y="124.8" transform="rotate(-90 175 124.8)">LED_1</text>
<text x="180.1" y="124.8" transform="rotate(-90 180.1 124.8)">LED_2</text>
<text x="185.2" y="124.8" transform="rotate(-90 185.2 124.8)">LED_3</text>
<text x="190.2" y="124.8" transform="rotate(-90 190.2 124.8)">LED_4</text>
<text x="195.3" y="124.8" transform="rotate(-90 195.3 124.8)">LED_5</text>
<text x="210.6" y="124.8" transform="rotate(-90 210.6 124.8)">LED_1</text>
<text x="215.6" y="124.8" transform="rotate(-90 215.6 124.8)">LED_2</text>
<text x="220.7" y="124.8" transform="rotate(-90 220.7 124.8)">LED_3</text>
<text x="225.8" y="124.8" transform="rotate(-90 225.8 124.8)">LED_4</text>
<text x="230.9" y="124.8" transform="rotate(-90 230.9 124.8)">LED_5</text>
<text x="246.1" y="124.8" transform="rotate(-90 246.1 124.8)">LED_1</text>
<text x="251.2" y="124.8" transform="rotate(-90 251.2 124.8)">LED_2</text>
<text x="256.3" y="124.8" transform="rotate(-90 256.3 124.8)">LED_3</text>
<text x="261.4" y="124.8" transform="rotate(-90 261.4 124.8)">LED_4</text>
<text x="266.4" y="124.8" transform="rotate(-90 266.4 124.8)">LED_5</text>
<text x="115.5" y="127">Seg_C</text>
<text x="115.5" y="129.5">Seg_D</text>
<text x="115.4" y="137.2">Seg_G</text>
<text x="115.6" y="132.1">Seg_E</text>
<text x="115.7" y="134.6">Seg_F</text>
<text x="114.4" y="139.7">Seg_DP</text>
<text x="115.5" y="142.2">LED_1</text>
<text x="139.4" y="143.8" transform="rotate(-90 139.4 143.8)">COM_1</text>
<text x="175" y="143.8" transform="rotate(-90 175 143.8)">COM_3</text>
<text x="210.6" y="143.8" transform="rotate(-90 210.6 143.8)">COM_5</text>
<text x="246.1" y="143.8" transform="rotate(-90 246.1 143.8)">COM_7</text>
<text x="115.5" y="144.8">LED_2</text>
<text x="115.5" y="147.3">LED_3</text>
<text x="115.5" y="149.9">LED_4</text>
<text x="115.5" y="152.4">LED_5</text>
</g>
<g font-size=".7" fill="#840000">
<text x="76" y="47.6">E</text>
<text x="76.3" y="44.6">F</text>
<text x="78.5" y="45.4">G</text>
<text x="78.7" y="43.8">A</text>
<text x="80.8" y="47.6">C</text>
<text x="81" y="44.6">B</text>
<text x="105.2" y="47.6">E</text>
<text x="105.5" y="44.6">F</text>
<text x="107.7" y="45.4">G</text>
<text x="107.9" y="43.8">A</text>
<text x="110" y="47.6">C</text>
<text x="110.2" y="44.6">B</text>
<text x="134.4" y="47.6">E</text>
<text x="134.7" y="44.6">F</text>
<text x="136.9" y="45.4">G</text>
<text x="137.2" y="43.8">A</text>
<text x="139.2" y="47.6">C</text>
<text x="139.4" y="44.6">B</text>
<text x="163.6" y="47.6">E</text>
<text x="163.9" y="44.6">F</text>
<text x="166.1" y="45.4">G</text>
<text x="166.4" y="43.8">A</text>
<text x="168.4" y="47.6">C</text>
<text x="168.7" y="44.6">B</text>
<text x="194.1" y="47.6">E</text>
<text x="194.4" y="44.6">F</text>
<text x="196.6" y="45.4">G</text>
<text x="196.8" y="43.8">A</text>
<text x="198.9" y="47.6">C</text>
<text x="199.1" y="44.6">B</text>
<text x="224.6" y="47.6">E</text>
<text x="224.8" y="44.6">F</text>
<text x="227.1" y="45.4">G</text>
<text x="227.3" y="43.8">A</text>
<text x="229.4" y="47.6">C</text>
<text x="229.6" y="44.6">B</text>
<text x="78.2" y="48.4">D</text>
<text x="81.8" y="49.2">DP</text>
<text x="107.4" y="48.4">D</text>
<text x="111" y="49.2">DP</text>
<text x="136.7" y="48.4">D</text>
<text x="140.2" y="49.2">DP</text>
<text x="165.9" y="48.4">D</text>
<text x="169.4" y="49.2">DP</text>
<text x="196.3" y="48.4">D</text>
<text x="199.9" y="49.2">DP</text>
<text x="226.8" y="48.4">D</text>
<text x="230.4" y="49.2">DP</text>
</g>
</svg>
